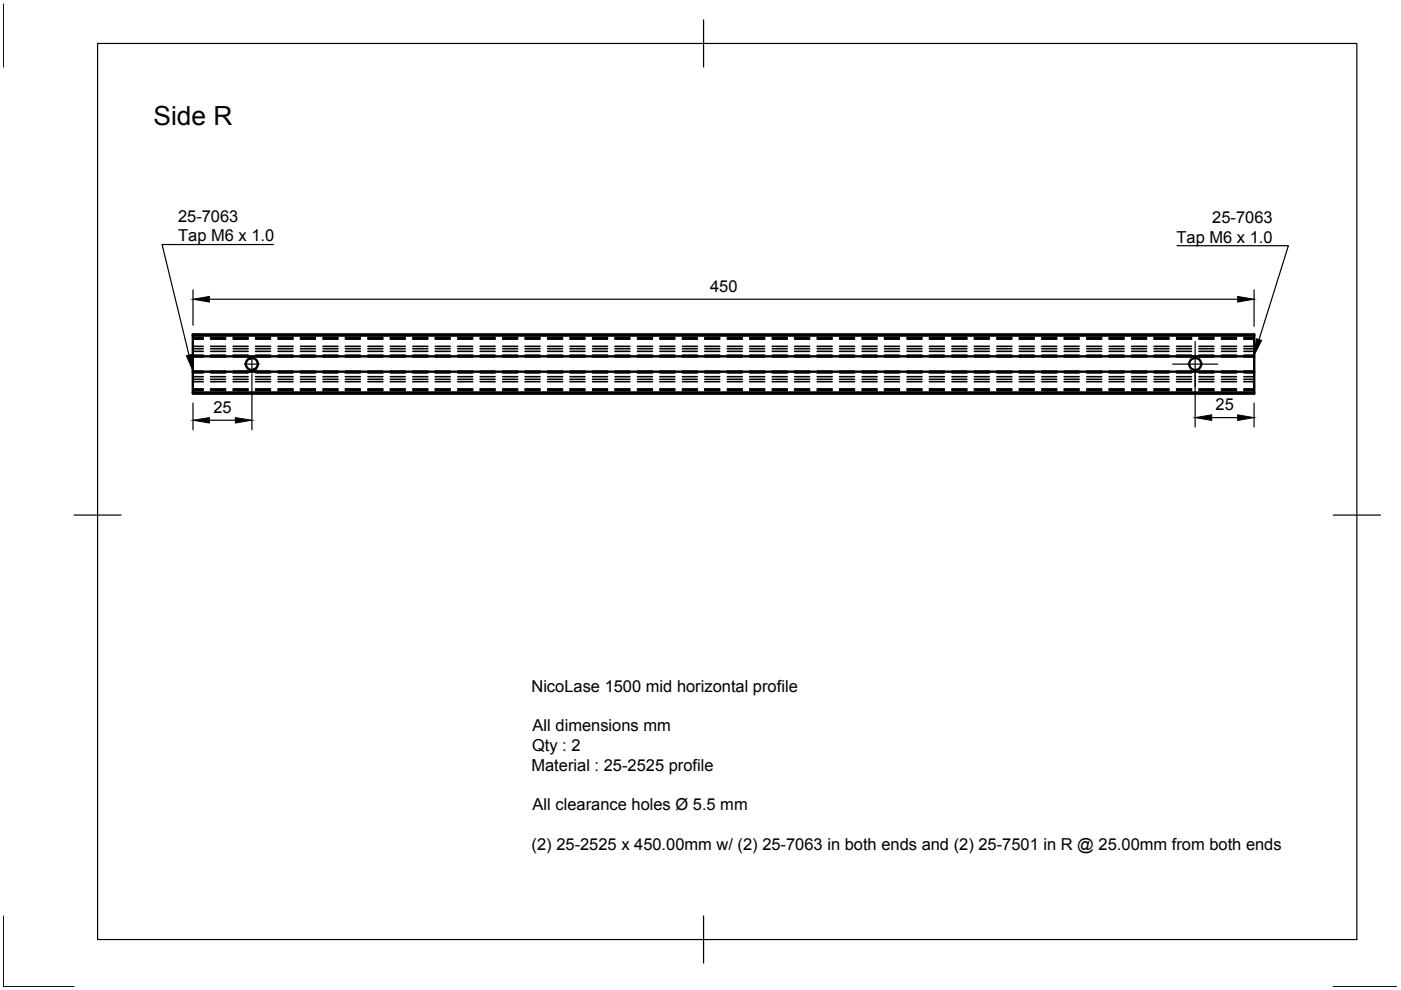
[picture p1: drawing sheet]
<svg xmlns="http://www.w3.org/2000/svg" width="297mm" height="210mm" viewBox="0 0 297 210" stroke-linecap="round" stroke-linejoin="round" font-family="sans-serif">
<!-- layer: Visible -->
<g fill="none" stroke="#000" stroke-width=".51">
<path d="M40.9 71.1v4.5h225M40.9 78.8v4.4h225M40.9 75.6v3.2M40.9 78.8h225M265.9 71.1h-225v-.2h225v12.6h-225v-.3"/>
<circle cx="53.4" cy="77.2" r="1.27"/>
<circle cx="253.4" cy="77.2" r="1.27"/>
</g>
<!-- layer: Hidden -->
<g fill="none" stroke="#000" stroke-width=".34">
<path d="M40.9 73.4h2.2M40.9 71.8h2.2M40.9 71.5h2.2M40.9 75.3h2.2M40.9 74.5h2.2M40.9 79.9h2.2M40.9 79.1h2.2M40.9 71.9h2.2M40.9 73.9h2.2M40.9 75.7h2.2M40.9 78.7h2.2M44.6 73.4h3.2"/>
<path d="M44.6 71.8h3.2M44.6 71.5h3.2M44.6 75.3h3.2M44.6 74.5h3.2M44.6 79.9h3.2M44.6 79.1h3.2M44.6 71.9h3.2M44.6 73.9h3.2M44.6 75.7h3.2M44.6 78.7h3.2M49.4 73.4h3.2M49.4 71.8h3.2"/>
<path d="M49.4 71.5h3.2M49.4 75.3h3.2M49.4 74.5h3.2M49.4 79.9h3.2M49.4 79.1h3.2M49.4 71.9h3.2M49.4 73.9h3.2M49.4 75.7h3.2M49.4 78.7h3.2M54.2 73.4h3.1M54.2 71.8h3.1M54.2 71.5h3.1"/>
<path d="M54.2 75.3h3.1M54.2 74.5h3.1M54.2 79.9h3.1M54.2 79.1h3.1M54.2 71.9h3.1M54.2 73.9h3.1M54.2 75.7h3.1M54.2 78.7h3.1M59 73.4h3.1M59 71.8h3.1M59 71.5h3.1M59 75.3h3.1"/>
<path d="M59 74.5h3.1M59 79.9h3.1M59 79.1h3.1M59 71.9h3.1M59 73.9h3.1M59 75.7h3.1M59 78.7h3.1M63.7 73.4h3.2M63.7 71.8h3.2M63.7 71.5h3.2M63.7 75.3h3.2M63.7 74.5h3.2"/>
<path d="M63.7 79.9h3.2M63.7 79.1h3.2M63.7 71.9h3.2M63.7 73.9h3.2M63.7 75.7h3.2M63.7 78.7h3.2M68.5 73.4h3.2M68.5 71.8h3.2M68.5 71.5h3.2M68.5 75.3h3.2M68.5 74.5h3.2M68.5 79.9h3.2"/>
<path d="M68.5 79.1h3.2M68.5 71.9h3.2M68.5 73.9h3.2M68.5 75.7h3.2M68.5 78.7h3.2M73.2 73.4h3.2M73.2 71.8h3.2M73.2 71.5h3.2M73.2 75.3h3.2M73.2 74.5h3.2M73.2 79.9h3.2M73.2 79.1h3.2"/>
<path d="M73.2 71.9h3.2M73.2 73.9h3.2M73.2 75.7h3.2M73.2 78.7h3.2M78 73.4h3.2M78 71.8h3.2M78 71.5h3.2M78 75.3h3.2M78 74.5h3.2M78 79.9h3.2M78 79.1h3.2M78 71.9h3.2"/>
<path d="M78 73.9h3.2M78 75.7h3.2M78 78.7h3.2M82.7 73.4h3.2M82.7 71.8h3.2M82.7 71.5h3.2M82.7 75.3h3.2M82.7 74.5h3.2M82.7 79.9h3.2M82.7 79.1h3.2M82.7 71.9h3.2M82.7 73.9h3.2"/>
<path d="M82.7 75.7h3.2M82.7 78.7h3.2M87.5 73.4h3.2M87.5 71.8h3.2M87.5 71.5h3.2M87.5 75.3h3.2M87.5 74.5h3.2M87.5 79.9h3.2M87.5 79.1h3.2M87.5 71.9h3.2M87.5 73.9h3.2M87.5 75.7h3.2"/>
<path d="M87.5 78.7h3.2M92.3 73.4h3.1M92.3 71.8h3.1M92.3 71.5h3.1M92.3 75.3h3.1M92.3 74.5h3.1M92.3 79.9h3.1M92.3 79.1h3.1M92.3 71.9h3.1M92.3 73.9h3.1M92.3 75.7h3.1M92.3 78.7h3.1"/>
<path d="M97.1 73.4h3.1M97.1 71.8h3.1M97.1 71.5h3.1M97.1 75.3h3.1M97.1 74.5h3.1M97.1 79.9h3.1M97.1 79.1h3.1M97.1 71.9h3.1M97.1 73.9h3.1M97.1 75.7h3.1M97.1 78.7h3.1M101.8 73.4h3.2"/>
<path d="M101.8 71.8h3.2M101.8 71.5h3.2M101.8 75.3h3.2M101.8 74.5h3.2M101.8 79.9h3.2M101.8 79.1h3.2M101.8 71.9h3.2M101.8 73.9h3.2M101.8 75.7h3.2M101.8 78.7h3.2M106.6 73.4h3.2M106.6 71.8h3.2"/>
<path d="M106.6 71.5h3.2M106.6 75.3h3.2M106.6 74.5h3.2M106.6 79.9h3.2M106.6 79.1h3.2M106.6 71.9h3.2M106.6 73.9h3.2M106.6 75.7h3.2M106.6 78.7h3.2M111.3 73.4h3.2M111.3 71.8h3.2M111.3 71.5h3.2"/>
<path d="M111.3 75.3h3.2M111.3 74.5h3.2M111.3 79.9h3.2M111.3 79.1h3.2M111.3 71.9h3.2M111.3 73.9h3.2M111.3 75.7h3.2M111.3 78.7h3.2M116.1 73.4h3.2M116.1 71.8h3.2M116.1 71.5h3.2M116.1 75.3h3.2"/>
<path d="M116.1 74.5h3.2M116.1 79.9h3.2M116.1 79.1h3.2M116.1 71.9h3.2M116.1 73.9h3.2M116.1 75.7h3.2M116.1 78.7h3.2M120.8 73.4h3.2M120.8 71.8h3.2M120.8 71.5h3.2M120.8 75.3h3.2M120.8 74.5h3.2"/>
<path d="M120.8 79.9h3.2M120.8 79.1h3.2M120.8 71.9h3.2M120.8 73.9h3.2M120.8 75.7h3.2M120.8 78.7h3.2M125.6 73.4h3.2M125.6 71.8h3.2M125.6 71.5h3.2M125.6 75.3h3.2M125.6 74.5h3.2M125.6 79.9h3.2"/>
<path d="M125.6 79.1h3.2M125.6 71.9h3.2M125.6 73.9h3.2M125.6 75.7h3.2M125.6 78.7h3.2M130.4 73.4h3.1M130.4 71.8h3.1M130.4 71.5h3.1M130.4 75.3h3.1M130.4 74.5h3.1M130.4 79.9h3.1M130.4 79.1h3.1"/>
<path d="M130.4 71.9h3.1M130.4 73.9h3.1M130.4 75.7h3.1M130.4 78.7h3.1M135.2 73.4h3.1M135.2 71.8h3.1M135.2 71.5h3.1M135.2 75.3h3.1M135.2 74.5h3.1M135.2 79.9h3.1M135.2 79.1h3.1M135.2 71.9h3.1"/>
<path d="M135.2 73.9h3.1M135.2 75.7h3.1M135.2 78.7h3.1M139.9 73.4h3.2M139.9 71.8h3.2M139.9 71.5h3.2M139.9 75.3h3.2M139.9 74.5h3.2M139.9 79.9h3.2M139.9 79.1h3.2M139.9 71.9h3.2M139.9 73.9h3.2"/>
<path d="M139.9 75.7h3.2M139.9 78.7h3.2M144.7 73.4h3.2M144.7 71.8h3.2M144.7 71.5h3.2M144.7 75.3h3.2M144.7 74.5h3.2M144.7 79.9h3.2M144.7 79.1h3.2M144.7 71.9h3.2M144.7 73.9h3.2M144.7 75.7h3.2"/>
<path d="M144.7 78.7h3.2M149.4 73.4h3.2M149.4 71.8h3.2M149.4 71.5h3.2M149.4 75.3h3.2M149.4 74.5h3.2M149.4 79.9h3.2M149.4 79.1h3.2M149.4 71.9h3.2M149.4 73.9h3.2M149.4 75.7h3.2M149.4 78.7h3.2"/>
<path d="M154.2 73.4h3.2M154.2 71.8h3.2M154.2 71.5h3.2M154.2 75.3h3.2M154.2 74.5h3.2M154.2 79.9h3.2M154.2 79.1h3.2M154.2 71.9h3.2M154.2 73.9h3.2M154.2 75.7h3.2M154.2 78.7h3.2M158.9 73.4h3.2"/>
<path d="M158.9 71.8h3.2M158.9 71.5h3.2M158.9 75.3h3.2M158.9 74.5h3.2M158.9 79.9h3.2M158.9 79.1h3.2M158.9 71.9h3.2M158.9 73.9h3.2M158.9 75.7h3.2M158.9 78.7h3.2M163.7 73.4h3.2M163.7 71.8h3.2"/>
<path d="M163.7 71.5h3.2M163.7 75.3h3.2M163.7 74.5h3.2M163.7 79.9h3.2M163.7 79.1h3.2M163.7 71.9h3.2M163.7 73.9h3.2M163.7 75.7h3.2M163.7 78.7h3.2M168.5 73.4h3.1M168.5 71.8h3.1M168.5 71.5h3.1"/>
<path d="M168.5 75.3h3.1M168.5 74.5h3.1M168.5 79.9h3.1M168.5 79.1h3.1M168.5 71.9h3.1M168.5 73.9h3.1M168.5 75.7h3.1M168.5 78.7h3.1M173.3 73.4h3.1M173.3 71.8h3.1M173.3 71.5h3.1M173.3 75.3h3.1"/>
<path d="M173.3 74.5h3.1M173.3 79.9h3.1M173.3 79.1h3.1M173.3 71.9h3.1M173.3 73.9h3.1M173.3 75.7h3.1M173.3 78.7h3.1M178 73.4h3.2M178 71.8h3.2M178 71.5h3.2M178 75.3h3.2M178 74.5h3.2"/>
<path d="M178 79.9h3.2M178 79.1h3.2M178 71.9h3.2M178 73.9h3.2M178 75.7h3.2M178 78.7h3.2M182.8 73.4h3.2M182.8 71.8h3.2M182.8 71.5h3.2M182.8 75.3h3.2M182.8 74.5h3.2M182.8 79.9h3.2"/>
<path d="M182.8 79.1h3.2M182.8 71.9h3.2M182.8 73.9h3.2M182.8 75.7h3.2M182.8 78.7h3.2M187.5 73.4h3.2M187.5 71.8h3.2M187.5 71.5h3.2M187.5 75.3h3.2M187.5 74.5h3.2M187.5 79.9h3.2M187.5 79.1h3.2"/>
<path d="M187.5 71.9h3.2M187.5 73.9h3.2M187.5 75.7h3.2M187.5 78.7h3.2M192.3 73.4h3.2M192.3 71.8h3.2M192.3 71.5h3.2M192.3 75.3h3.2M192.3 74.5h3.2M192.3 79.9h3.2M192.3 79.1h3.2M192.3 71.9h3.2"/>
<path d="M192.3 73.9h3.2M192.3 75.7h3.2M192.3 78.7h3.2M197 73.4h3.2M197 71.8h3.2M197 71.5h3.2M197 75.3h3.2M197 74.5h3.2M197 79.9h3.2M197 79.1h3.2M197 71.9h3.2M197 73.9h3.2"/>
<path d="M197 75.7h3.2M197 78.7h3.2M201.8 73.4h3.2M201.8 71.8h3.2M201.8 71.5h3.2M201.8 75.3h3.2M201.8 74.5h3.2M201.8 79.9h3.2M201.8 79.1h3.2M201.8 71.9h3.2M201.8 73.9h3.2M201.8 75.7h3.2"/>
<path d="M201.8 78.7h3.2M206.6 73.4h3.1M206.6 71.8h3.1M206.6 71.5h3.1M206.6 75.3h3.1M206.6 74.5h3.1M206.6 79.9h3.1M206.6 79.1h3.1M206.6 71.9h3.1M206.6 73.9h3.1M206.6 75.7h3.1M206.6 78.7h3.1"/>
<path d="M211.4 73.4h3.1M211.4 71.8h3.1M211.4 71.5h3.1M211.4 75.3h3.1M211.4 74.5h3.1M211.4 79.9h3.1M211.4 79.1h3.1M211.4 71.9h3.1M211.4 73.9h3.1M211.4 75.7h3.1M211.4 78.7h3.1M216.1 73.4h3.2"/>
<path d="M216.1 71.8h3.2M216.1 71.5h3.2M216.1 75.3h3.2M216.1 74.5h3.2M216.1 79.9h3.2M216.1 79.1h3.2M216.1 71.9h3.2M216.1 73.9h3.2M216.1 75.7h3.2M216.1 78.7h3.2M220.9 73.4h3.2M220.9 71.8h3.2"/>
<path d="M220.9 71.5h3.2M220.9 75.3h3.2M220.9 74.5h3.2M220.9 79.9h3.2M220.9 79.1h3.2M220.9 71.9h3.2M220.9 73.9h3.2M220.9 75.7h3.2M220.9 78.7h3.2M225.6 73.4h3.2M225.6 71.8h3.2M225.6 71.5h3.2"/>
<path d="M225.6 75.3h3.2M225.6 74.5h3.2M225.6 79.9h3.2M225.6 79.1h3.2M225.6 71.9h3.2M225.6 73.9h3.2M225.6 75.7h3.2M225.6 78.7h3.2M230.4 73.4h3.2M230.4 71.8h3.2M230.4 71.5h3.2M230.4 75.3h3.2"/>
<path d="M230.4 74.5h3.2M230.4 79.9h3.2M230.4 79.1h3.2M230.4 71.9h3.2M230.4 73.9h3.2M230.4 75.7h3.2M230.4 78.7h3.2M235.1 73.4h3.2M235.1 71.8h3.2M235.1 71.5h3.2M235.1 75.3h3.2M235.1 74.5h3.2"/>
<path d="M235.1 79.9h3.2M235.1 79.1h3.2M235.1 71.9h3.2M235.1 73.9h3.2M235.1 75.7h3.2M235.1 78.7h3.2M239.9 73.4h3.2M239.9 71.8h3.2M239.9 71.5h3.2M239.9 75.3h3.2M239.9 74.5h3.2M239.9 79.9h3.2"/>
<path d="M239.9 79.1h3.2M239.9 71.9h3.2M239.9 73.9h3.2M239.9 75.7h3.2M239.9 78.7h3.2M244.7 73.4h3.1M244.7 71.8h3.1M244.7 71.5h3.1M244.7 75.3h3.1M244.7 74.5h3.1M244.7 79.9h3.1M244.7 79.1h3.1"/>
<path d="M244.7 71.9h3.1M244.7 73.9h3.1M244.7 75.7h3.1M244.7 78.7h3.1M249.5 73.4h3.1M249.5 71.8h3.1M249.5 71.5h3.1M249.5 75.3h3.1M249.5 74.5h3.1M249.5 79.9h3.1M249.5 79.1h3.1M249.5 71.9h3.1"/>
<path d="M249.5 73.9h3.1M249.5 75.7h3.1M249.5 78.7h3.1M254.2 73.4h3.2M254.2 71.8h3.2M254.2 71.5h3.2M254.2 75.3h3.2M254.2 74.5h3.2M254.2 79.9h3.2M254.2 79.1h3.2M254.2 71.9h3.2M254.2 73.9h3.2"/>
<path d="M254.2 75.7h3.2M254.2 78.7h3.2M259 73.4h3.2M259 71.8h3.2M259 71.5h3.2M259 75.3h3.2M259 74.5h3.2M259 79.9h3.2M259 79.1h3.2M259 71.9h3.2M259 73.9h3.2M259 75.7h3.2"/>
<path d="M259 78.7h3.2M263.7 73.4h2.2M263.7 71.8h2.2M263.7 71.5h2.2M263.7 75.3h2.2M263.7 74.5h2.2M263.7 79.9h2.2M263.7 79.1h2.2M263.7 71.9h2.2M263.7 73.9h2.2M263.7 75.7h2.2M263.7 78.7h2.2"/>
<path d="M40.9 82.8h2.2M40.9 82.6h2.2M40.9 80.9h2.2M40.9 80.4h2.2M40.9 82.5h2.2M44.6 82.8h3.2M44.6 82.6h3.2M44.6 80.9h3.2M44.6 80.4h3.2M44.6 82.5h3.2M49.4 82.8h3.2M49.4 82.6h3.2"/>
<path d="M49.4 80.9h3.2M49.4 80.4h3.2M49.4 82.5h3.2M54.2 82.8h3.1M54.2 82.6h3.1M54.2 80.9h3.1M54.2 80.4h3.1M54.2 82.5h3.1M59 82.8h3.1M59 82.6h3.1M59 80.9h3.1M59 80.4h3.1"/>
<path d="M59 82.5h3.1M63.7 82.8h3.2M63.7 82.6h3.2M63.7 80.9h3.2M63.7 80.4h3.2M63.7 82.5h3.2M68.5 82.8h3.2M68.5 82.6h3.2M68.5 80.9h3.2M68.5 80.4h3.2M68.5 82.5h3.2M73.2 82.8h3.2"/>
<path d="M73.2 82.6h3.2M73.2 80.9h3.2M73.2 80.4h3.2M73.2 82.5h3.2M78 82.8h3.2M78 82.6h3.2M78 80.9h3.2M78 80.4h3.2M78 82.5h3.2M82.7 82.8h3.2M82.7 82.6h3.2M82.7 80.9h3.2"/>
<path d="M82.7 80.4h3.2M82.7 82.5h3.2M87.5 82.8h3.2M87.5 82.6h3.2M87.5 80.9h3.2M87.5 80.4h3.2M87.5 82.5h3.2M92.3 82.8h3.1M92.3 82.6h3.1M92.3 80.9h3.1M92.3 80.4h3.1M92.3 82.5h3.1"/>
<path d="M97.1 82.8h3.1M97.1 82.6h3.1M97.1 80.9h3.1M97.1 80.4h3.1M97.1 82.5h3.1M101.8 82.8h3.2M101.8 82.6h3.2M101.8 80.9h3.2M101.8 80.4h3.2M101.8 82.5h3.2M106.6 82.8h3.2M106.6 82.6h3.2"/>
<path d="M106.6 80.9h3.2M106.6 80.4h3.2M106.6 82.5h3.2M111.3 82.8h3.2M111.3 82.6h3.2M111.3 80.9h3.2M111.3 80.4h3.2M111.3 82.5h3.2M116.1 82.8h3.2M116.1 82.6h3.2M116.1 80.9h3.2M116.1 80.4h3.2"/>
<path d="M116.1 82.5h3.2M120.8 82.8h3.2M120.8 82.6h3.2M120.8 80.9h3.2M120.8 80.4h3.2M120.8 82.5h3.2M125.6 82.8h3.2M125.6 82.6h3.2M125.6 80.9h3.2M125.6 80.4h3.2M125.6 82.5h3.2M130.4 82.8h3.1"/>
<path d="M130.4 82.6h3.1M130.4 80.9h3.1M130.4 80.4h3.1M130.4 82.5h3.1M135.2 82.8h3.1M135.2 82.6h3.1M135.2 80.9h3.1M135.2 80.4h3.1M135.2 82.5h3.1M139.9 82.8h3.2M139.9 82.6h3.2M139.9 80.9h3.2"/>
<path d="M139.9 80.4h3.2M139.9 82.5h3.2M144.7 82.8h3.2M144.7 82.6h3.2M144.7 80.9h3.2M144.7 80.4h3.2M144.7 82.5h3.2M149.4 82.8h3.2M149.4 82.6h3.2M149.4 80.9h3.2M149.4 80.4h3.2M149.4 82.5h3.2"/>
<path d="M154.2 82.8h3.2M154.2 82.6h3.2M154.2 80.9h3.2M154.2 80.4h3.2M154.2 82.5h3.2M158.9 82.8h3.2M158.9 82.6h3.2M158.9 80.9h3.2M158.9 80.4h3.2M158.9 82.5h3.2M163.7 82.8h3.2M163.7 82.6h3.2"/>
<path d="M163.7 80.9h3.2M163.7 80.4h3.2M163.7 82.5h3.2M168.5 82.8h3.1M168.5 82.6h3.1M168.5 80.9h3.1M168.5 80.4h3.1M168.5 82.5h3.1M173.3 82.8h3.1M173.3 82.6h3.1M173.3 80.9h3.1M173.3 80.4h3.1"/>
<path d="M173.3 82.5h3.1M178 82.8h3.2M178 82.6h3.2M178 80.9h3.2M178 80.4h3.2M178 82.5h3.2M182.8 82.8h3.2M182.8 82.6h3.2M182.8 80.9h3.2M182.8 80.4h3.2M182.8 82.5h3.2M187.5 82.8h3.2"/>
<path d="M187.5 82.6h3.2M187.5 80.9h3.2M187.5 80.4h3.2M187.5 82.5h3.2M192.3 82.8h3.2M192.3 82.6h3.2M192.3 80.9h3.2M192.3 80.4h3.2M192.3 82.5h3.2M197 82.8h3.2M197 82.6h3.2M197 80.9h3.2"/>
<path d="M197 80.4h3.2M197 82.5h3.2M201.8 82.8h3.2M201.8 82.6h3.2M201.8 80.9h3.2M201.8 80.4h3.2M201.8 82.5h3.2M206.6 82.8h3.1M206.6 82.6h3.1M206.6 80.9h3.1M206.6 80.4h3.1M206.6 82.5h3.1"/>
<path d="M211.4 82.8h3.1M211.4 82.6h3.1M211.4 80.9h3.1M211.4 80.4h3.1M211.4 82.5h3.1M216.1 82.8h3.2M216.1 82.6h3.2M216.1 80.9h3.2M216.1 80.4h3.2M216.1 82.5h3.2M220.9 82.8h3.2M220.9 82.6h3.2"/>
<path d="M220.9 80.9h3.2M220.9 80.4h3.2M220.9 82.5h3.2M225.6 82.8h3.2M225.6 82.6h3.2M225.6 80.9h3.2M225.6 80.4h3.2M225.6 82.5h3.2M230.4 82.8h3.2M230.4 82.6h3.2M230.4 80.9h3.2M230.4 80.4h3.2"/>
<path d="M230.4 82.5h3.2M235.1 82.8h3.2M235.1 82.6h3.2M235.1 80.9h3.2M235.1 80.4h3.2M235.1 82.5h3.2M239.9 82.8h3.2M239.9 82.6h3.2M239.9 80.9h3.2M239.9 80.4h3.2M239.9 82.5h3.2M244.7 82.8h3.1"/>
<path d="M244.7 82.6h3.1M244.7 80.9h3.1M244.7 80.4h3.1M244.7 82.5h3.1M249.5 82.8h3.1M249.5 82.6h3.1M249.5 80.9h3.1M249.5 80.4h3.1M249.5 82.5h3.1M254.2 82.8h3.2M254.2 82.6h3.2M254.2 80.9h3.2"/>
<path d="M254.2 80.4h3.2M254.2 82.5h3.2M259 82.8h3.2M259 82.6h3.2M259 80.9h3.2M259 80.4h3.2M259 82.5h3.2M263.7 82.8h2.2M263.7 82.6h2.2M263.7 80.9h2.2M263.7 80.4h2.2M263.7 82.5h2.2"/>
</g>
<!-- layer: Border -->
<path d="M.7 .8v13.4M20.7 9.2h267v190h-267zM149.2 4.2v10M15.7 109.2h10M282.7 109.2h10M.7 194.2v15h15M149.2 194.2v10M282.7 209.2h13.4" fill="none" stroke="#000" stroke-width=".25"/>
<!-- layer: Dimensions -->
<path d="M40.9 61.5v7.4M44.4 63.4h218M53.4 79.2v11.9M253.4 79.2v11.3M265.9 61.5v7.7M40.9 85.5v5.6M44.4 89.1h5.5M256.9 88.5h5.5M265.9 85.5v5" fill="none" stroke="#000" stroke-width=".25"/>
<path d="M40.9 63.4l3.5-.5v1.1zM262.4 62.9l3.5 .5-3.5 .6zM40.9 89.1l3.5-.6v1.2zM49.9 88.5l3.5 .6-3.5 .6zM253.4 88.5l3.5-.5v1.1zM262.4 88l3.5 .5-3.5 .6z" fill="#000" stroke="#000" stroke-width=".21"/>
<!-- layer: Center Lines -->
<path d="M51.8 77.2h3.2M53.4 75.6v3.2M248.6 77.2h9.6M253.4 72.4v9.6" fill="none" stroke="#000" stroke-width=".25"/>
<!-- layer: Annotations -->
<path d="M39.5 75.4l1.1-.2 .3 3.5zM266.4 71.8l1.1 .4-1.6 3.1z" fill="#000" stroke="#000" stroke-width=".21"/>
<path d="M58 51.8h-23.6l5.7 23.5M249.5 52.1h23.7l-6.3 19.9" fill="none" stroke="#000" stroke-width=".25"/>
<text font-size="5.6" x="32.5" y="26.4">Side R</text>
<g font-size="3.5">
<text x="37.7" y="47">25-7063</text>
<text x="257" y="47.2">25-7063</text>
<text x="37.8" y="51.2">Tap M6 x 1.0</text>
<text x="249.5" y="51.4">Tap M6 x 1.0</text>
<text x="150.6" y="61.9">450</text>
<text x="45.2" y="87.6">25</text>
<text x="257.7" y="87">25</text>
<text x="112.7" y="146.6">NicoLase 1500 mid horizontal profile</text>
<text x="112.9" y="155">All dimensions mm</text>
<text x="112.8" y="159.2">Qty : 2</text>
<text x="112.7" y="163.4">Material : 25-2525 profile</text>
<text x="112.9" y="171.8">All clearance holes Ø 5.5 mm</text>
<text x="112.7" y="180.2">(2) 25-2525 x 450.00mm w/ (2) 25-7063 in both ends and (2) 25-7501 in R @ 25.00mm from both ends</text>
</g>
</svg>
